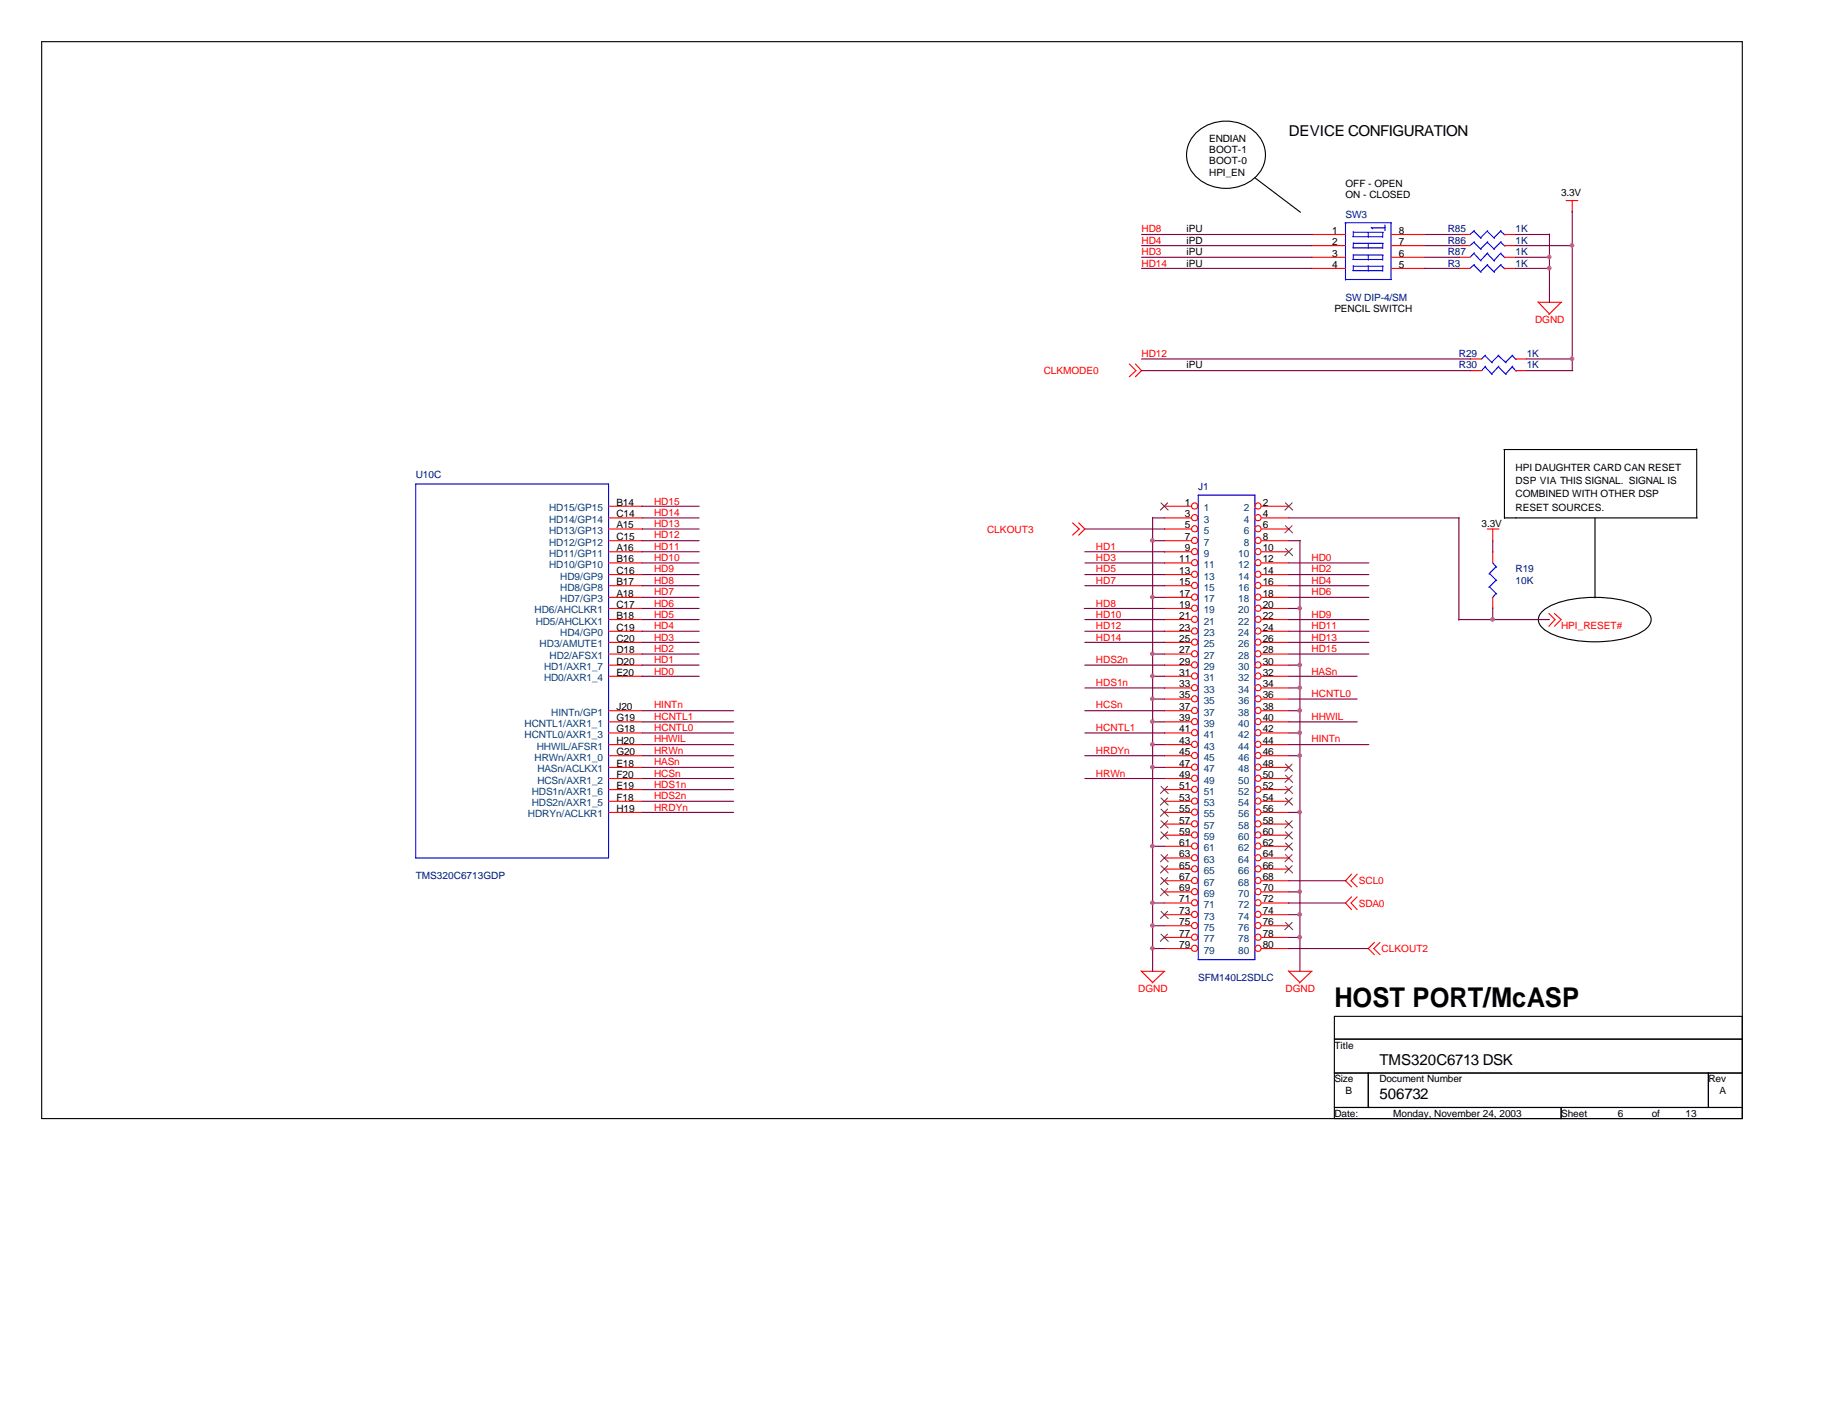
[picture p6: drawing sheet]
<svg xmlns="http://www.w3.org/2000/svg" width="279mm" height="216mm" viewBox="0 0 279 216" stroke-linecap="round" stroke-linejoin="round" font-family="sans-serif">
<g fill="none" stroke="#000" stroke-width=".17">
<path d="M6.3 6.3h259.1v164.1h-259.1zM181.9 20.6a6.6 6.6 0 0 1 10.2 .6 4.8 4.8 0 0 1-2.6 6.9 6.6 6.6 0 0 1-8.1-2.1 4.5 4.5 0 0 1 .5-5.4zM191.2 27.1l6.9 5.2M229.1 68.5h29.4M229.2 78.9h29.4M229.2 68.5v10.5M243 78.9v12.2M258.5 68.4v10.5M234.8 93.3a9 9 0 0 1 5.4-2.1 17.5 17.5 0 0 1 9.7 1.2 2.56 2.56 0 0 1 1.6 2 2.56 2.56 0 0 1-1.6 2 18.1 18.1 0 0 1-13.9 0 2.56 2.56 0 0 1-1.6-2l.1-.5zM203.3 158.3h62.1M265.4 154.9h-62.1v15.5M203.3 163.5h62.1"/>
<path d="M203.3 168.7h62.1M208.4 163.5v5.2M237.8 168.7v1.7M260.3 163.5v5.2"/>
</g>
<g fill="none" stroke="#f00" stroke-width=".17">
<path d="M199.8 35.7h5.2M199.8 37.4h5.2M199.8 39.2h5.2M211.9 35.7h5.2M211.9 37.4h5.2M211.9 39.2h5.2M222.2 35.7h1.7M222.2 37.4h1.7M222.2 39.2h1.7M229.2 35.7h1.7M229.2 37.4h1.7M229.2 39.2h1.7"/>
<path d="M238.6 30.6h1.8M239.5 30.6v1.7M172 55.5l1.1 1-1.1 .9M173 55.5l.9 1-.9 .9M199.8 40.9h5.2M211.9 40.9h5.2M222.2 40.9h1.7M223.9 54.7h1.8M223.9 56.5h1.8M229.2 40.9h1.7M230.9 54.7h1.7M230.9 56.5h1.7"/>
<path d="M234.3 46l1.8 1.8M234.4 46.1h3.5M237.8 46.1l-1.8 1.8M92.7 77.1h5.2M92.7 78.9h5.2M163.4 79.7l1 .9-1 .9M164.3 79.7l1 .9-1 .9M177.4 77.1h4.1M177.4 78.9h4.1M192.2 77.1h4.1M192.2 78.9h4.1M92.7 80.6h5.2"/>
<path d="M92.7 82.4h5.2M92.7 84.1h5.2M92.7 85.8h5.2M92.7 87.5h5.2M92.7 89.2h5.2M92.7 91h5.2M92.7 92.7h5.2M92.7 94.4h5.2M92.7 96.2h5.2M92.7 97.9h5.2M92.7 99.7h5.2M177.4 80.6h4.1"/>
<path d="M177.4 82.4h4.1M177.4 84.1h4.1M177.4 85.8h4.1M177.4 87.5h4.1M177.4 89.2h4.1M177.4 91h4.1M177.4 92.7h4.1M177.4 94.4h4.1M177.4 96.2h4.1M177.4 97.9h4.1M177.4 99.7h4.1M192.2 80.6h4.1"/>
<path d="M192.2 82.4h4.1M192.2 84.1h4.1M192.2 85.8h4.1M192.2 87.5h4.1M192.2 89.2h4.1M192.2 91h4.1M192.2 92.7h4.1M192.2 94.4h4.1M192.2 96.2h4.1M192.2 97.9h4.1M192.2 99.7h4.1M226.6 80.6h1.7"/>
<path d="M227.4 80.6v1.9M227.4 84.1v1.7M227.4 91v1.7M236 93.5l.9 .9-.9 1M236.8 93.5l1 .9-1 1M92.7 101.3h5.2M92.7 103h5.2M92.7 108.3h5.2M92.7 110h5.2M92.7 111.7h5.2M92.7 113.5h5.2M92.7 115.1h5.2"/>
<path d="M92.7 116.9h5.2M92.7 118.6h5.2M177.4 101.3h4.1M177.4 103h4.1M177.4 104.8h4.1M177.4 106.5h4.1M177.4 108.3h4.1M177.4 110h4.1M177.4 111.7h4.1M177.4 113.5h4.1M177.4 115.1h4.1M177.4 116.9h4.1"/>
<path d="M177.4 118.6h4.1M192.2 101.3h4.1M192.2 103h4.1M192.2 104.8h4.1M192.2 106.5h4.1M192.2 108.3h4.1M192.2 110h4.1M192.2 111.7h4.1M192.2 113.5h4.1M192.2 115.1h4.1M192.2 116.9h4.1M192.2 118.6h4.1"/>
<path d="M92.7 120.3h5.2M92.7 122.1h5.2M92.7 123.8h5.2M177.4 120.3h4.1M177.4 122.1h4.1M177.4 123.8h4.1M177.4 125.6h4.1M177.4 127.3h4.1M177.4 128.9h4.1M177.4 130.7h4.1M177.4 132.4h4.1M177.4 134.2h4.1"/>
<path d="M177.4 135.9h4.1M177.4 137.6h4.1M177.4 139.4h4.1M192.2 120.3h4.1M192.2 122.1h4.1M192.2 123.8h4.1M192.2 125.6h4.1M192.2 127.3h4.1M192.2 128.9h4.1M192.2 130.7h4.1M192.2 132.4h4.1M192.2 134.2h4.1"/>
<path d="M192.2 135.9h4.1M192.2 137.6h4.1M192.2 139.4h4.1M205.9 133.2l-.9 1 .9 .9M205.9 136.7l-.9 .9 .9 1M206.8 133.2l-1 1 1 .9M206.8 136.7l-1 .9 1 1M173.8 147.9l1.8 1.8M173.9 148h3.6M177.4 148l-1.9 1.8M177.4 141.1h4.1M177.4 142.8h4.1"/>
<path d="M177.4 144.5h4.1M192.2 141.1h4.1M192.2 142.8h4.1M192.2 144.5h4.1M196.3 147.9l1.7 1.8M196.3 148h3.6M199.8 148l-1.8 1.8M209.4 143.6l-1 .9 1 1M210.2 143.6l-.9 .9 .9 1"/>
<circle cx="182" cy="78.9" r=".47"/>
<circle cx="182" cy="77.1" r=".47"/>
<circle cx="191.6" cy="78.9" r=".47"/>
<circle cx="191.6" cy="77.1" r=".47"/>
<circle cx="182" cy="85.7" r=".47"/>
<circle cx="182" cy="89.2" r=".47"/>
<circle cx="182" cy="82.3" r=".47"/>
<circle cx="182" cy="91" r=".47"/>
<circle cx="182" cy="92.7" r=".47"/>
<circle cx="182" cy="97.8" r=".47"/>
<circle cx="182" cy="87.5" r=".47"/>
<circle cx="182" cy="84" r=".47"/>
<circle cx="182" cy="94.4" r=".47"/>
<circle cx="182" cy="99.6" r=".47"/>
<circle cx="182" cy="80.6" r=".47"/>
<circle cx="182" cy="96.1" r=".47"/>
<circle cx="191.6" cy="85.7" r=".47"/>
<circle cx="191.6" cy="92.7" r=".47"/>
<circle cx="191.6" cy="89.2" r=".47"/>
<circle cx="191.6" cy="82.3" r=".47"/>
<circle cx="191.6" cy="91" r=".47"/>
<circle cx="191.6" cy="97.8" r=".47"/>
<circle cx="191.6" cy="80.6" r=".47"/>
<circle cx="191.6" cy="84" r=".47"/>
<circle cx="191.6" cy="94.4" r=".47"/>
<circle cx="191.6" cy="87.5" r=".47"/>
<circle cx="191.6" cy="99.6" r=".47"/>
<circle cx="191.6" cy="96.1" r=".47"/>
<circle cx="182" cy="101.3" r=".47"/>
<circle cx="182" cy="108.3" r=".47"/>
<circle cx="182" cy="111.6" r=".47"/>
<circle cx="182" cy="116.9" r=".47"/>
<circle cx="182" cy="104.8" r=".47"/>
<circle cx="182" cy="115.1" r=".47"/>
<circle cx="182" cy="118.6" r=".47"/>
<circle cx="182" cy="103" r=".47"/>
<circle cx="182" cy="110" r=".47"/>
<circle cx="182" cy="113.4" r=".47"/>
<circle cx="182" cy="106.5" r=".47"/>
<circle cx="191.6" cy="111.6" r=".47"/>
<circle cx="191.6" cy="115.1" r=".47"/>
<circle cx="191.6" cy="104.8" r=".47"/>
<circle cx="191.6" cy="101.3" r=".47"/>
<circle cx="191.6" cy="108.3" r=".47"/>
<circle cx="191.6" cy="118.6" r=".47"/>
<circle cx="191.6" cy="116.9" r=".47"/>
<circle cx="191.6" cy="103" r=".47"/>
<circle cx="191.6" cy="110" r=".47"/>
<circle cx="191.6" cy="113.4" r=".47"/>
<circle cx="191.6" cy="106.5" r=".47"/>
<circle cx="182" cy="134.2" r=".47"/>
<circle cx="182" cy="132.4" r=".47"/>
<circle cx="182" cy="137.6" r=".47"/>
<circle cx="182" cy="135.9" r=".47"/>
<circle cx="182" cy="127.2" r=".47"/>
<circle cx="182" cy="130.7" r=".47"/>
<circle cx="182" cy="128.9" r=".47"/>
<circle cx="182" cy="139.3" r=".47"/>
<circle cx="182" cy="122.1" r=".47"/>
<circle cx="182" cy="120.3" r=".47"/>
<circle cx="182" cy="123.8" r=".47"/>
<circle cx="182" cy="125.5" r=".47"/>
<circle cx="191.6" cy="134.2" r=".47"/>
<circle cx="191.6" cy="132.4" r=".47"/>
<circle cx="191.6" cy="130.7" r=".47"/>
<circle cx="191.6" cy="137.6" r=".47"/>
<circle cx="191.6" cy="128.9" r=".47"/>
<circle cx="191.6" cy="127.2" r=".47"/>
<circle cx="191.6" cy="135.9" r=".47"/>
<circle cx="191.6" cy="139.3" r=".47"/>
<circle cx="191.6" cy="122.1" r=".47"/>
<circle cx="191.6" cy="120.3" r=".47"/>
<circle cx="191.6" cy="123.8" r=".47"/>
<circle cx="191.6" cy="125.5" r=".47"/>
<circle cx="182" cy="142.8" r=".47"/>
<circle cx="182" cy="141" r=".47"/>
<circle cx="182" cy="144.5" r=".47"/>
<circle cx="191.6" cy="141" r=".47"/>
<circle cx="191.6" cy="142.8" r=".47"/>
<circle cx="191.6" cy="144.5" r=".47"/>
</g>
<g fill="none" stroke="#00f" stroke-width=".17">
<path d="M204.9 34h7M205 34v8.7M206.1 36.1h4.6M206.1 37.8h4.6M206.1 39.5h4.6M206.2 35.4h4.5M206.2 35.3v.8M206.2 37v.8M206.2 38.8v.7M206.2 37.1h4.5M206.2 38.9h4.5M208.4 35.4v.8"/>
<path d="M208.4 37.1v.7M208.4 38.9v.7M208.9 34.6l.2 .3M209 34.7h2.1M210.7 35.4v.8M210.7 37.1v.7M210.7 38.9v.7M211 34.3v.8M211.9 33.9v8.7M224.5 38.6l1.1 1.2M224.5 35.2l1.1 1.1M224.5 36.9l1.1 1.1"/>
<path d="M224.6 38.5l-.7 .7M224.6 35.1l-.7 .6M224.6 36.8l-.7 .6M226.6 38.6l1.1 1.2M226.6 35.2l1.1 1.1M226.6 36.9l1.1 1.1M226.7 38.5l-1.1 1.2M226.7 35.1l-1.1 1.1M226.7 36.8l-1.1 1.1M228.6 38.6l.7 .7M228.6 35.2l.7 .6M228.6 36.9l.7 .6"/>
<path d="M228.7 38.5l-1.1 1.2M228.7 35.1l-1.1 1.1M228.7 36.8l-1.1 1.1M205 42.6h7M206.1 41.2h4.6M206.2 40.5v.7M206.2 40.6h4.5M208.4 40.6v.7M210.7 40.6v.7M224.5 40.4l1.1 1.1M224.6 40.3l-.7 .6M226.2 54.2l1.1 1.1"/>
<path d="M226.2 55.9l1.1 1.2M226.3 54.1l-.6 .6M226.3 55.8l-.6 .7M226.6 40.4l1.1 1.1M226.7 40.3l-1.1 1.1M228.3 54.2l1.1 1.1M228.3 55.9l1.1 1.2M228.3 54.1l-1.1 1.1M228.3 55.8l-1.1 1.2M228.6 40.4l.7 .6M228.7 40.3l-1.1 1.1M230.4 54.2l.6 .6"/>
<path d="M230.4 55.9l.6 .7M230.5 54.1l-1.1 1.1M230.5 55.8l-1.1 1.2M63.3 73.7h29.4v57h-29.4zM182.5 75.4h8.7v70.8h-8.7zM226.9 87.4l1.1 1.1M226.9 89.4l1.1 1.1M227.4 85.8l.6 .6M227.9 86.4l-1.1 1.1M227.9 88.4l-1.1 1.1M227.9 90.4l-.6 .7"/>
</g>
<g fill="none" stroke="#804000" stroke-width=".15">
<path d="M176.9 76.6l1.1 1.1M177.9 76.6l-1.1 1.1M195.8 76.6l1.1 1.1M196.8 76.6l-1.1 1.1M195.8 80.1l1.1 1.1M195.8 83.6l1.1 1.1M196.8 80.1l-1.1 1.1M196.8 83.6l-1.1 1.1M176.9 119.8l1.1 1.1M177.9 119.8l-1.1 1.1M195.8 116.4l1.1 1.1M195.8 118.1l1.1 1.1"/>
<path d="M195.8 119.8l1.1 1.1M196.8 116.4l-1.1 1.1M196.8 118.1l-1.1 1.1M196.8 119.8l-1.1 1.1M176.9 121.6l1.1 1.1M176.9 123.3l1.1 1.1M176.9 125.1l1.1 1.1M176.9 126.7l1.1 1.1M176.9 130.2l1.1 1.1M176.9 131.9l1.1 1.1M176.9 133.7l1.1 1.1M176.9 135.4l1.1 1.1"/>
<path d="M176.9 138.9l1.1 1.1M177.9 135.4l-1.1 1.1M177.9 121.6l-1.1 1.1M177.9 123.3l-1.1 1.1M177.9 125.1l-1.1 1.1M177.9 126.7l-1.1 1.1M177.9 130.2l-1.1 1.1M177.9 131.9l-1.1 1.1M177.9 133.7l-1.1 1.1M177.9 138.9l-1.1 1.1M195.8 121.6l1.1 1.1M195.8 125.1l1.1 1.1"/>
<path d="M195.8 126.7l1.1 1.1M195.8 128.4l1.1 1.1M195.8 130.2l1.1 1.1M195.8 131.9l1.1 1.1M196.8 121.6l-1.1 1.1M196.8 125.1l-1.1 1.1M196.8 126.7l-1.1 1.1M196.8 128.4l-1.1 1.1M196.8 130.2l-1.1 1.1M196.8 131.9l-1.1 1.1M176.9 142.3l1.1 1.1M177.9 142.3l-1.1 1.1"/>
<path d="M195.8 140.5l1.1 1.1M196.8 140.5l-1.1 1.1"/>
</g>
<g fill="none" stroke="#800040" stroke-width=".17">
<path d="M173.9 35.7h26M173.9 37.4h26M173.9 39.2h26M217.1 35.7h5.2M217.1 37.4h5.2M217.1 39.2h5.2M230.8 35.7h5.3M230.9 37.4h8.7M230.9 39.2h5.2M236.1 35.6v10.5M239.5 32.2v24.3M173.9 40.9h26"/>
<path d="M173.9 56.5h50.1M173.9 54.7h50.1M217 40.9h5.2M230.9 40.9h5.2M232.6 56.5h7M232.6 54.7h7M97.8 78.9h8.7M97.8 77.1h8.7M175.6 78.9h1.9M175.6 78.8v69.2M196.3 78.9h26M222.2 78.9v15.6"/>
<path d="M97.8 94.4h8.7M97.8 84.1h8.7M97.8 85.8h8.7M97.8 87.5h8.7M97.8 89.2h8.7M97.8 96.2h8.7M97.8 97.9h8.7M97.8 82.4h8.7M97.8 91h8.7M97.8 99.7h8.7M97.8 92.7h8.7M97.8 80.6h8.7"/>
<path d="M165.2 92.7h12.2M165.3 94.4h12.2M165.3 84.1h12.2M165.3 85.8h12.2M165.3 87.5h12.2M165.3 89.2h12.2M165.3 96.2h12.2M165.3 97.9h12.2M165.3 80.6h12.2M175.5 82.4h1.9M175.5 91h1.9M175.5 99.7h1.9"/>
<path d="M196.3 94.4h12.2M196.3 85.8h12.2M196.3 87.5h12.2M196.3 89.2h12.2M196.3 96.2h12.2M196.3 97.9h12.2M196.3 82.4h1.8M196.3 91h12.2M196.3 99.7h12.2M196.3 92.7h1.8M198 82.4v65.6M222.2 94.4h13.9"/>
<path d="M227.4 82.4v1.8M227.4 92.6v1.8M97.8 101.3h8.7M97.8 103h8.7M97.9 111.7h13.9M97.9 115.1h13.9M97.9 118.6h13.9M97.9 108.3h13.9M97.9 110h13.9M97.9 113.5h13.9M97.9 116.9h13.9M165.3 101.3h12.2"/>
<path d="M165.3 104.8h12.2M165.3 111.7h12.2M165.3 115.1h12.2M165.3 118.6h12.2M165.3 108.3h12.2M175.5 103h1.9M175.5 106.5h1.9M175.5 110h1.9M175.5 113.5h1.9M175.5 116.9h1.9M196.3 101.3h1.8M196.3 104.8h1.8"/>
<path d="M196.3 111.7h1.8M196.3 115.1h1.8M196.3 108.3h1.8M196.3 103h10.5M196.3 106.5h10.5M196.3 110h10.5M196.3 113.5h12.2M97.9 123.8h13.9M97.9 120.3h13.9M97.9 122.1h13.9M175.5 128.9h1.9M175.5 137.6h1.9"/>
<path d="M196.3 137.6h8.7M196.3 123.8h1.8M196.3 135.9h1.8M196.3 139.4h1.8M196.3 134.2h8.8M175.5 141.1h1.9M175.5 144.5h1.9M196.3 144.5h12.1M196.3 142.8h1.8"/>
</g>
<g fill="#f0f" stroke="#f0f" stroke-width=".17">
<circle cx="227.4" cy="94.4" r=".29"/>
<circle cx="175.6" cy="82.3" r=".29"/>
<circle cx="175.6" cy="91" r=".29"/>
<circle cx="175.6" cy="99.6" r=".29"/>
<circle cx="175.6" cy="103" r=".29"/>
<circle cx="175.6" cy="106.5" r=".29"/>
<circle cx="175.6" cy="109.9" r=".29"/>
<circle cx="175.6" cy="113.4" r=".29"/>
<circle cx="175.6" cy="116.9" r=".29"/>
<circle cx="175.6" cy="128.9" r=".29"/>
<circle cx="175.6" cy="141" r=".29"/>
<circle cx="175.6" cy="137.5" r=".29"/>
<circle cx="175.6" cy="144.5" r=".29"/>
<circle cx="198" cy="92.7" r=".29"/>
<circle cx="198" cy="101.3" r=".29"/>
<circle cx="198" cy="104.8" r=".29"/>
<circle cx="198" cy="108.2" r=".29"/>
<circle cx="198" cy="111.6" r=".29"/>
<circle cx="198" cy="115.1" r=".29"/>
<circle cx="198" cy="123.7" r=".29"/>
<circle cx="198" cy="135.8" r=".29"/>
<circle cx="198" cy="139.3" r=".29"/>
<circle cx="198" cy="142.8" r=".29"/>
<circle cx="239.5" cy="54.6" r=".29"/>
<circle cx="239.5" cy="37.4" r=".29"/>
<circle cx="236" cy="39.2" r=".29"/>
<circle cx="236" cy="40.8" r=".29"/>
</g>
<text font-size="4.1" x="203.3" y="153.5">HOST PORT/McASP</text>
<g font-size="2.3">
<text x="196.3" y="20.7">DEVICE CONFIGURATION</text>
<text x="210.1" y="167.5">506732</text>
<text x="210.1" y="162.3">TMS320C6713 DSK</text>
</g>
<g font-size="1.5">
<text x="184.2" y="21.6">ENDIAN</text>
<text x="184.2" y="23.4">BOOT-1</text>
<text x="184.2" y="26.8">HPI_EN</text>
<text x="184.2" y="25.1">BOOT-0</text>
<text x="205" y="28.5">OFF - OPEN</text>
<text x="237.8" y="29.9">3.3V</text>
<text x="180.8" y="35.4">iPU</text>
<text x="202.9" y="35.6">1</text>
<text x="205" y="30.2">ON - CLOSED</text>
<text x="213.1" y="35.6">8</text>
<text x="180.8" y="38.9">iPU</text>
<text x="180.8" y="40.6">iPU</text>
<text x="180.8" y="37.2">iPD</text>
<text x="202.9" y="37.3">2</text>
<text x="202.9" y="39.1">3</text>
<text x="202.9" y="40.8">4</text>
<text x="213.1" y="37.3">7</text>
<text x="213.1" y="39.1">6</text>
<text x="213.1" y="40.8">5</text>
<text x="203.3" y="47.5">PENCIL SWITCH</text>
<text x="180.8" y="56.1">iPU</text>
<text x="230.9" y="71.7">HPI DAUGHTER CARD CAN RESET</text>
<text x="93.9" y="77">B14</text>
<text x="180.5" y="77">1</text>
<text x="192.4" y="77">2</text>
<text x="230.9" y="73.7">DSP VIA THIS SIGNAL. SIGNAL IS</text>
<text x="230.9" y="75.8">COMBINED WITH OTHER DSP</text>
<text x="230.9" y="77.8">RESET SOURCES.</text>
<text x="93.9" y="78.8">C14</text>
<text x="93.9" y="80.5">A15</text>
<text x="93.9" y="82.3">C15</text>
<text x="93.9" y="84">A16</text>
<text x="180.5" y="78.8">3</text>
<text x="180.5" y="80.5">5</text>
<text x="180.5" y="82.3">7</text>
<text x="180.5" y="84">9</text>
<text x="192.4" y="78.8">4</text>
<text x="192.4" y="80.5">6</text>
<text x="192.4" y="82.3">8</text>
<text x="192.4" y="84">10</text>
<text x="225.7" y="80.3">3.3V</text>
<text x="93.9" y="85.7">B16</text>
<text x="93.9" y="87.5">C16</text>
<text x="93.9" y="89.2">B17</text>
<text x="179.7" y="85.7">11</text>
<text x="179.7" y="87.5">13</text>
<text x="179.7" y="89.2">15</text>
<text x="192.4" y="85.7">12</text>
<text x="192.4" y="87.5">14</text>
<text x="192.4" y="89.2">16</text>
<text x="93.9" y="90.9">A18</text>
<text x="93.9" y="92.6">C17</text>
<text x="93.9" y="94.3">B18</text>
<text x="179.7" y="90.9">17</text>
<text x="179.7" y="92.6">19</text>
<text x="179.7" y="94.3">21</text>
<text x="192.4" y="90.9">18</text>
<text x="192.4" y="92.6">20</text>
<text x="192.4" y="94.3">22</text>
<text x="93.9" y="96.1">C19</text>
<text x="93.9" y="97.8">C20</text>
<text x="93.9" y="99.6">D18</text>
<text x="93.9" y="101.3">D20</text>
<text x="179.7" y="96.1">23</text>
<text x="179.7" y="97.8">25</text>
<text x="179.7" y="99.6">27</text>
<text x="179.7" y="101.3">29</text>
<text x="192.4" y="96.1">24</text>
<text x="192.4" y="97.8">26</text>
<text x="192.4" y="99.6">28</text>
<text x="192.4" y="101.3">30</text>
<text x="93.9" y="103">E20</text>
<text x="179.7" y="103">31</text>
<text x="179.7" y="104.7">33</text>
<text x="179.7" y="106.4">35</text>
<text x="192.4" y="103">32</text>
<text x="192.4" y="104.7">34</text>
<text x="192.4" y="106.4">36</text>
<text x="93.9" y="113.4">H20</text>
<text x="93.9" y="111.6">G18</text>
<text x="93.9" y="109.9">G19</text>
<text x="93.9" y="108.2">J20</text>
<text x="179.7" y="108.2">37</text>
<text x="179.7" y="109.9">39</text>
<text x="179.7" y="111.6">41</text>
<text x="179.7" y="113.4">43</text>
<text x="192.4" y="108.2">38</text>
<text x="192.4" y="109.9">40</text>
<text x="192.4" y="111.6">42</text>
<text x="192.4" y="113.4">44</text>
<text x="93.9" y="118.5">F20</text>
<text x="93.9" y="116.8">E18</text>
<text x="93.9" y="115.1">G20</text>
<text x="179.7" y="115.1">45</text>
<text x="179.7" y="116.8">47</text>
<text x="179.7" y="118.5">49</text>
<text x="192.4" y="115.1">46</text>
<text x="192.4" y="116.8">48</text>
<text x="192.4" y="118.5">50</text>
<text x="93.9" y="123.7">H19</text>
<text x="93.9" y="122">F18</text>
<text x="93.9" y="120.2">E19</text>
<text x="179.7" y="120.2">51</text>
<text x="179.7" y="122">53</text>
<text x="179.7" y="123.7">55</text>
<text x="179.7" y="125.5">57</text>
<text x="192.4" y="120.2">52</text>
<text x="192.4" y="122">54</text>
<text x="192.4" y="123.7">56</text>
<text x="192.4" y="125.5">58</text>
<text x="179.7" y="127.2">59</text>
<text x="179.7" y="128.9">61</text>
<text x="179.7" y="130.6">63</text>
<text x="192.4" y="127.2">60</text>
<text x="192.4" y="128.9">62</text>
<text x="192.4" y="130.6">64</text>
<text x="179.7" y="132.3">65</text>
<text x="179.7" y="134.1">67</text>
<text x="179.7" y="135.8">69</text>
<text x="179.7" y="137.5">71</text>
<text x="192.4" y="132.3">66</text>
<text x="192.4" y="134.1">68</text>
<text x="192.4" y="135.8">70</text>
<text x="192.4" y="137.5">72</text>
<text x="179.7" y="139.3">73</text>
<text x="179.7" y="141">75</text>
<text x="179.7" y="142.7">77</text>
<text x="192.4" y="139.3">74</text>
<text x="192.4" y="141">76</text>
<text x="192.4" y="142.7">78</text>
<text x="179.7" y="144.4">79</text>
<text x="192.4" y="144.4">80</text>
<text x="203.3" y="159.8">Title</text>
<text x="203.3" y="164.9">Size</text>
<text x="205" y="166.7">B</text>
<text x="210.1" y="164.9">Document Number</text>
<text x="260.3" y="164.9">Rev</text>
<text x="262" y="166.7">A</text>
<text x="203.3" y="170.2">Date:</text>
<text x="212.3" y="170.2">Monday, November 24, 2003</text>
<text x="237.8" y="170.2">Sheet</text>
<text x="246.5" y="170.2">6</text>
<text x="251.6" y="170.2">of</text>
<text x="256.8" y="170.2">13</text>
</g>
<g font-size="1.5" fill="#f00">
<text x="173.9" y="35.4">HD8</text>
<text x="173.9" y="37.2">HD4</text>
<text x="173.9" y="38.9">HD3</text>
<text x="173.9" y="40.6">HD14</text>
<text x="233.8" y="49.3">DGND</text>
<text x="159" y="57">CLKMODE0</text>
<text x="173.9" y="54.4">HD12</text>
<text x="99.7" y="76.9">HD15</text>
<text x="99.7" y="78.6">HD14</text>
<text x="99.7" y="80.3">HD13</text>
<text x="99.7" y="82">HD12</text>
<text x="99.7" y="83.8">HD11</text>
<text x="150.4" y="81.2">CLKOUT3</text>
<text x="167" y="83.8">HD1</text>
<text x="99.7" y="85.5">HD10</text>
<text x="99.7" y="87.2">HD9</text>
<text x="99.7" y="89">HD8</text>
<text x="167" y="85.5">HD3</text>
<text x="167" y="87.2">HD5</text>
<text x="167" y="89">HD7</text>
<text x="199.8" y="85.5">HD0</text>
<text x="199.8" y="87.2">HD2</text>
<text x="199.8" y="89">HD4</text>
<text x="99.7" y="90.7">HD7</text>
<text x="99.7" y="92.5">HD6</text>
<text x="99.7" y="94.1">HD5</text>
<text x="99.7" y="95.8">HD4</text>
<text x="167" y="95.8">HD12</text>
<text x="167" y="94.1">HD10</text>
<text x="167" y="92.5">HD8</text>
<text x="199.8" y="90.7">HD6</text>
<text x="199.8" y="94.1">HD9</text>
<text x="199.8" y="95.8">HD11</text>
<text x="237.8" y="95.8">HPI_RESET#</text>
<text x="99.7" y="97.6">HD3</text>
<text x="99.7" y="99.3">HD2</text>
<text x="99.7" y="101.1">HD1</text>
<text x="167" y="97.6">HD14</text>
<text x="167" y="101.1">HDS2n</text>
<text x="199.8" y="97.6">HD13</text>
<text x="199.8" y="99.3">HD15</text>
<text x="99.7" y="102.8">HD0</text>
<text x="99.7" y="107.9">HINTn</text>
<text x="167" y="104.5">HDS1n</text>
<text x="167" y="107.9">HCSn</text>
<text x="199.8" y="102.8">HASn</text>
<text x="199.8" y="106.3">HCNTL0</text>
<text x="99.7" y="109.7">HCNTL1</text>
<text x="99.7" y="111.4">HCNTL0</text>
<text x="99.7" y="113.1">HHWIL</text>
<text x="167" y="111.4">HCNTL1</text>
<text x="199.8" y="109.7">HHWIL</text>
<text x="199.8" y="113.1">HINTn</text>
<text x="99.7" y="114.9">HRWn</text>
<text x="99.7" y="116.6">HASn</text>
<text x="99.7" y="118.4">HCSn</text>
<text x="167" y="114.9">HRDYn</text>
<text x="167" y="118.4">HRWn</text>
<text x="99.7" y="120.1">HDS1n</text>
<text x="99.7" y="123.5">HRDYn</text>
<text x="99.7" y="121.8">HDS2n</text>
<text x="207" y="134.7">SCL0</text>
<text x="207" y="138.2">SDA0</text>
<text x="210.5" y="145.1">CLKOUT2</text>
<text x="173.4" y="151.1">DGND</text>
<text x="195.8" y="151.1">DGND</text>
</g>
<g font-size="1.5" fill="#000080">
<text x="205" y="33.2">SW3</text>
<text x="220.6" y="35.4">R85</text>
<text x="230.9" y="35.4">1K</text>
<text x="220.6" y="38.9">R87</text>
<text x="220.6" y="37.2">R86</text>
<text x="220.6" y="40.6">R3</text>
<text x="230.9" y="38.9">1K</text>
<text x="230.9" y="37.2">1K</text>
<text x="230.9" y="40.6">1K</text>
<text x="205" y="45.8">SW DIP-4/SM</text>
<text x="222.2" y="54.4">R29</text>
<text x="222.2" y="56.1">R30</text>
<text x="232.6" y="54.4">1K</text>
<text x="232.6" y="56.1">1K</text>
<text x="63.3" y="72.9">U10C</text>
<text x="182.5" y="74.6">J1</text>
<text x="230.9" y="87.2">R19</text>
<text x="230.9" y="89">10K</text>
<text x="63.3" y="133.9">TMS320C6713GDP</text>
<text x="182.5" y="149.4">SFM140L2SDLC</text>
</g>
<g font-size="1.5" fill="#004080">
<text x="83.7" y="77.9">HD15/GP15</text>
<text x="183.4" y="77.9">1</text>
<text x="189.5" y="77.9">2</text>
<text x="83.7" y="79.7">HD14/GP14</text>
<text x="83.7" y="81.4">HD13/GP13</text>
<text x="83.7" y="83.1">HD12/GP12</text>
<text x="183.4" y="79.7">3</text>
<text x="183.4" y="81.4">5</text>
<text x="183.4" y="83.1">7</text>
<text x="189.5" y="79.7">4</text>
<text x="189.5" y="81.4">6</text>
<text x="189.5" y="83.1">8</text>
<text x="83.7" y="84.8">HD11/GP11</text>
<text x="83.7" y="86.5">HD10/GP10</text>
<text x="85.3" y="88.3">HD9/GP9</text>
<text x="183.4" y="84.8">9</text>
<text x="183.4" y="86.5">11</text>
<text x="183.4" y="88.3">13</text>
<text x="188.6" y="84.8">10</text>
<text x="188.6" y="86.5">12</text>
<text x="188.6" y="88.3">14</text>
<text x="81.4" y="93.5">HD6/AHCLKR1</text>
<text x="81.6" y="95.2">HD5/AHCLKX1</text>
<text x="85.3" y="90">HD8/GP8</text>
<text x="85.3" y="91.8">HD7/GP3</text>
<text x="183.4" y="90">15</text>
<text x="183.4" y="91.8">17</text>
<text x="183.4" y="93.5">19</text>
<text x="183.4" y="95.2">21</text>
<text x="188.6" y="90">16</text>
<text x="188.6" y="91.8">18</text>
<text x="188.6" y="93.5">20</text>
<text x="188.6" y="95.2">22</text>
<text x="82.2" y="98.6">HD3/AMUTE1</text>
<text x="83.7" y="100.4">HD2/AFSX1</text>
<text x="85.3" y="96.9">HD4/GP0</text>
<text x="183.4" y="96.9">23</text>
<text x="183.4" y="98.6">25</text>
<text x="183.4" y="100.4">27</text>
<text x="188.6" y="96.9">24</text>
<text x="188.6" y="98.6">26</text>
<text x="188.6" y="100.4">28</text>
<text x="82.9" y="102.1">HD1/AXR1_7</text>
<text x="82.9" y="103.8">HD0/AXR1_4</text>
<text x="183.4" y="102.1">29</text>
<text x="183.4" y="103.8">31</text>
<text x="183.4" y="105.6">33</text>
<text x="183.4" y="107.3">35</text>
<text x="188.6" y="102.1">30</text>
<text x="188.6" y="103.8">32</text>
<text x="188.6" y="105.6">34</text>
<text x="188.6" y="107.3">36</text>
<text x="79.9" y="112.4">HCNTL0/AXR1_3</text>
<text x="79.9" y="110.7">HCNTL1/AXR1_1</text>
<text x="84" y="109.1">HINTn/GP1</text>
<text x="183.4" y="109.1">37</text>
<text x="183.4" y="110.7">39</text>
<text x="183.4" y="112.4">41</text>
<text x="188.6" y="109.1">38</text>
<text x="188.6" y="110.7">40</text>
<text x="188.6" y="112.4">42</text>
<text x="81.4" y="115.9">HRWn/AXR1_0</text>
<text x="81.8" y="114.2">HHWIL/AFSR1</text>
<text x="81.9" y="119.4">HCSn/AXR1_2</text>
<text x="81.9" y="117.7">HASn/ACLKX1</text>
<text x="183.4" y="114.2">43</text>
<text x="183.4" y="115.9">45</text>
<text x="183.4" y="117.7">47</text>
<text x="183.4" y="119.4">49</text>
<text x="188.6" y="114.2">44</text>
<text x="188.6" y="115.9">46</text>
<text x="188.6" y="117.7">48</text>
<text x="188.6" y="119.4">50</text>
<text x="80.4" y="124.5">HDRYn/ACLKR1</text>
<text x="81" y="122.9">HDS2n/AXR1_5</text>
<text x="81" y="121.1">HDS1n/AXR1_6</text>
<text x="183.4" y="121.1">51</text>
<text x="183.4" y="122.9">53</text>
<text x="183.4" y="124.5">55</text>
<text x="188.6" y="121.1">52</text>
<text x="188.6" y="122.9">54</text>
<text x="188.6" y="124.5">56</text>
<text x="183.4" y="126.3">57</text>
<text x="183.4" y="128">59</text>
<text x="183.4" y="129.7">61</text>
<text x="183.4" y="131.5">63</text>
<text x="188.6" y="126.3">58</text>
<text x="188.6" y="128">60</text>
<text x="188.6" y="129.7">62</text>
<text x="188.6" y="131.5">64</text>
<text x="183.4" y="133.2">65</text>
<text x="183.4" y="135">67</text>
<text x="183.4" y="136.7">69</text>
<text x="188.6" y="133.2">66</text>
<text x="188.6" y="135">68</text>
<text x="188.6" y="136.7">70</text>
<text x="183.4" y="138.3">71</text>
<text x="183.4" y="140.1">73</text>
<text x="183.4" y="141.8">75</text>
<text x="183.4" y="143.6">77</text>
<text x="188.6" y="138.3">72</text>
<text x="188.6" y="140.1">74</text>
<text x="188.6" y="141.8">76</text>
<text x="188.6" y="143.6">78</text>
<text x="183.4" y="145.3">79</text>
<text x="188.6" y="145.3">80</text>
</g>
</svg>
